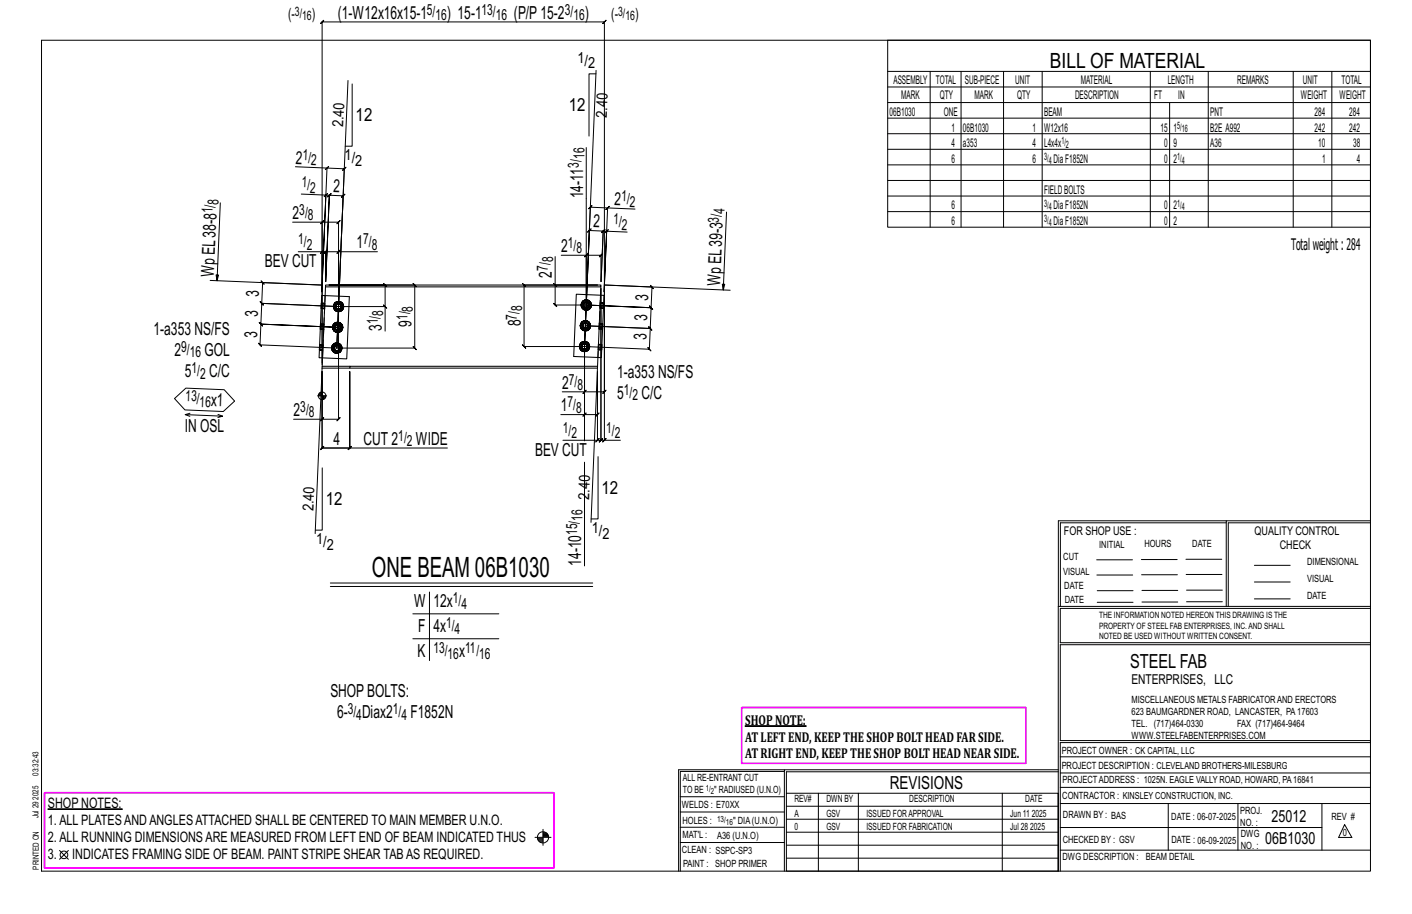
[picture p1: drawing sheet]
<svg xmlns="http://www.w3.org/2000/svg" width="432mm" height="279mm" viewBox="0 0 432 279" stroke-linecap="round" stroke-linejoin="round" font-family="sans-serif">
<path d="M227.8 221.9h18.7v.1h-18.7zM14.7 247.3h22.7v.1h-22.7z" fill="#000" stroke="#000" stroke-width=".31"/>
<g fill="none" stroke="#000" stroke-width=".31">
<path d="M12.7 12.3h406.4v254h-406.4zM271.5 12.3h147.6v57.2h-147.6zM106.4 24.6l-3.4 81.8M107.7 25.7v19h-2.1M182.2 22.6h-2.1v19M182.3 21.5l-3.6 84.4v28.9M271.5 21.8h147.6M271.5 26.6h147.6M271.5 31.4h147.6M271.5 36.1h147.6M284.5 21.8v47.7M293.9 21.8v47.7"/>
<path d="M306.9 21.8v47.7M318.7 21.8v47.7M351.8 21.8v47.7M357.7 31.4v38.1M369.5 21.8v47.7M395.5 21.8v47.7M407.3 21.8v47.7M90.3 51l9.7 .4-1.6 37.9 1.3-29.7-7.6-.3M99.5 51.9l1-1zM99.7 59.6l1 .1-.5 .5 1-1-.5 .5-1.1 26.4 1.1-26.4-.5 .5 1-1-.5 .5 4.2 .2-.5 .4 1.1-.9-.6 .5-1.9 46.5h23.8l.5 .5-1-1 .5 .5v-19.3l.5 .5-1-1 .5 .5h-26.2h17.2l-.5-.5 1 1-.5-.5v6.6M100 51.4l5.3 .2-.5 .5 1-1-.5 .5-2.3 54.8M179.3 45.1v48.1"/>
<path d="M271.5 40.9h147.6M271.5 45.6h147.6M271.5 50.4h147.6M271.5 55.2h147.6M271.5 59.9h147.6M67.4 62l-1 23.8-.3-1.8 .7 .1-.4 1.7M89.5 67.9h9v43M91.2 77h7.3v34.5M98.5 77l-.5 .5 1-1zM98.5 77h1.1l-.5 .5 1-1-.5 .5v9.1v-9.1l-.5 .5 1-1-.5 .5h3.9M98.5 67.9l-.5 .5 1-1zM98.5 67.9h5l-.5 .5 1-1-.5 .5v25.8"/>
<path d="M99.1 60.1l1.1-.9zM103.5 77l.5-.5-1 1zM115.4 77h-11.9v16.7M169.8 78.4v8.7h12.9h-22.4l-.5-.5 1 1-.5-.5v18.8l-.5-.5 1 1-.5-.5h18.4M171.6 78h7.7v15.2M178.8 78.5l1-1zM179.3 78h4.5l-.5 .5 1-1-.5 .5v8.1M185 71.2l1-1zM185.3 64l1-.9zM185.5 70.7l-1-.1 .5-.4-1.1 .9 .6-.5-.7 15.5M185.8 63.6l-5.3-.3 .5-.4-1 .9 .5-.5-1.8 42.6 1.5-35.4-.5 .4 1-.9-.5 .5 4.3 .1-.6 .5 1.1-.9-.5 .4-.7 15.5M194.2 63.9l-8.4-.3-1.1 25.6 .8-18.5 6.3 .2"/>
<path d="M222.2 64.8l-1 23.8-.3-1.7h.7l-.4 1.7M271.5 64.7h147.6M64.3 85.7l34.2 1.4M98.5 87.1l-18.2-.7-.5-.5 1 1-.5-.5-.3 6.3-.4-.5 .9 1.1-.5-.6 23.5 1M98.5 87.1v-80.4l-.5 .5 1-1-.5 .5h86.3l-.5 .5 1-1-.5 .5v80.4M101.7 100h.5M101.9 99.4l.4 .2-.1 .4M102 93.6l.5 .1M102.1 93.1l.5 .2-.1 .4M102.3 99.6l.3-.3-.4-.4a1.56 1.56 0 0 0-.1 2.2l.4-.3-.2-.4M102.4 94.8l.5 .3M102.5 93.7l.1 .4-.5 .1"/>
<path d="M102.6 93.3l.2-.3-.3-.4a1.56 1.56 0 0 0-.1 2.2l.4-.4-.2-.3M102.7 98.6l-.5 .3M102.8 94.4l.3 .2-.2 .5 .6 .1M103 92.3l-.5 .3M103.1 94.6l.4 .1v.5h.6M103.3 99l.4 .1 .2-.4 .5 .3-.4 .4M103.3 98.5l-.6 .1 .2 .5-.3 .2M103.5 93.7v34.5l.5-.5-1 1 .5-.5h-5M103.5 93.7l-23.5-1-.4-.5 .9 1.1-.5-.6-.2 6.4-.5-.5 1 1-.5-.5 23.5 1-23.5-1-.5-.5 1 1-.5-.5-.3 6.3-.5-.5 1 1-.5-.5 23.5 1M103.5 93.7h14.3v7.5M103.6 92.7l.4 .1 .2-.5 .5 .4-.4 .3M103.6 92.2l-.6 .1 .2 .5-.4 .2"/>
<path d="M103.7 99.1l.6 1h.5l-.1 .6M103.9 98.7l-.6-.2v.5l-.4 .1M104 92.8l.6 1h.4l-.1 .6M104.2 92.3l-.6-.1v.5l-.4 .1M104.2 94.5l.4 .3-.5 .4-.2-.5h-.4M104.4 99l.3 .5-.5 .2M104.5 94.1l.4 .3-.3 .4M104.6 93.8l-.7 .9M104.7 92.7l.3 .5-.5 .2M104.7 99.5l.1 .6M105 93.2v.6M117.3 93.2l1 1z"/>
<path d="M169.3 86.6l1 1zM169.8 87.1v6.1l-.5-.5 1 1-.5-.5h9.5M177.5 99.5h.5M177.6 98.9l.5 .3-.1 .3M177.8 93.2h.5M177.9 92.6l.5 .2-.1 .4M178 99.5l.1 .4-.5 .2M178.1 99.2l.2-.4-.3-.3a1.56 1.56 0 0 0-.1 2.1l.4-.3-.2-.4M178.2 94.3l.4 .3M178.3 93.2v.4l-.5 .2M178.4 92.8l.2-.3-.4-.4a1.56 1.56 0 0 0 0 2.2l.3-.4-.2-.3M178.5 98.1l-.5 .4"/>
<path d="M178.5 93.9l.3 .3-.2 .4 .6 .2M178.7 91.8l-.5 .3M178.8 94.2l.4 .1v.5l.6-.1M179.1 98.6l.3 .1 .3-.5 .4 .3-.3 .4M179.1 98.1h-.6l.2 .5-.4 .2M179.3 92.2l.4 .1 .2-.4 .5 .3-.4 .3M179.3 91.7l-.6 .1 .2 .5-.3 .2M179.4 98.7l.6 .9 .5 .1-.1 .5M179.7 98.2l-.6-.1v.5h-.4M179.7 92.3l.6 1h.5l-.1 .6M179.9 91.9l-.6-.2v.5l-.4 .1M180 94l.3 .4-.5 .3-.2-.5-.4 .1"/>
<path d="M180 99.6l-.6 .9M180.1 98.5l.4 .6-.5 .1M180.2 93.7l.5 .2-.4 .5M180.3 93.3l-.7 .9M180.4 92.2l.3 .5-.5 .2M180.5 99.1v.6M180.7 92.7l.1 .6M184.8 87.1l14.6 .6-.5-.5 1 1.1-.5-.6-.3 6.4-.5-.6 1 1.1-.5-.5-19.8-.9 19.8 .9-.5-.6 1 1.1-.5-.5-.3 6.3-.4-.5 .9 1-.5-.5-19.8-.8 19.8 .8-.4-.5 .9 1-.5-.5-.2 6.4-.5-.6 1 1.1-.5-.5-19.9-.9M184.8 87.1l38.5 1.6M184.8 87.1v47.5h4.9M184.8 87.1v32.7l.5-.5-1 1 .5-.5h-6.1M98.1 119.9v1.1"/>
<path d="M98.3 119.9v1.1M98.5 113.6v23.4l-.5 .5 1-1-.5 .5h8.5l-.5 .5 1-1-.5 .5v-23.4v23.4h29.8M98.5 113.6v23.4l-.5 .5 1-1-.5 .5h8.5M98.5 112.5l-2.1 50.6M98.5 113.6v14.6h-8.7M98.5 113.6v8.8M101.5 106.3l.5 .1M101.6 105.8l.5 .2-.1 .4M101.9 107.4l.5 .4M102 106.4v.4l-.4 .1M102.1 106l.2-.3-.3-.4a1.56 1.56 0 0 0-.1 2.1l.4-.3-.3-.3M102.1 101.1l.5 .3"/>
<path d="M102.2 100l.1 .4-.5 .2M102.3 107.1l.3 .2-.2 .5 .5 .1M102.5 105l-.5 .3M102.5 100.8l.3 .2-.2 .4 .6 .2M102.6 107.3l.3 .1v.5l.6-.1M102.8 101l.4 .1v.5l.6-.1M103 105.4l.4 .1 .2-.5 .5 .4-.4 .3M103.1 104.9l-.6 .1 .1 .4-.3 .3M103.4 105.5l.6 1h.5l-.1 .5M103.6 105l-.5-.1-.1 .5h-.4M103.7 107.1l.3 .4-.5 .3-.2-.4h-.4M103.9 106.8l.5 .2-.4 .5"/>
<path d="M104 100.8l.3 .4-.5 .3-.2-.5-.4 .1M104 106.5l-.7 .9M104.1 105.4l.3 .5-.4 .2M104.2 100.5l.5 .2-.4 .5M104.3 100.1l-.7 .9M104.4 105.9l.1 .6M177.2 105.9h.5M177.4 105.3l.4 .2-.1 .4M177.6 107l.5 .3M177.7 105.9l.1 .4-.5 .2M177.8 105.5l.3-.3-.4-.4a1.56 1.56 0 0 0-.1 2.2l.4-.4-.2-.3M177.9 100.6l.5 .4"/>
<path d="M178 106.6l.3 .3-.2 .4 .6 .2M178.2 104.5l-.5 .3M178.3 100.3l.3 .2-.2 .5 .5 .1M178.3 106.9l.4 .1v.5l.6-.1M178.6 100.5l.4 .1-.1 .5 .6-.1M178.7 105.9v13.9h-6.8M178.7 105.9v20.8h-7.2M178.8 104.9l.4 .1 .2-.5 .5 .4-.4 .3M178.8 104.4l-.6 .1 .2 .5-.3 .2M179.2 105l.6 1h.5l-.2 .6M179.2 119.3l-1 1zM179.4 104.5l-.6-.1v.5l-.4 .1"/>
<path d="M179.4 106.7l.4 .4-.5 .3-.2-.5-.4 .1M179.7 106.4l.4 .2-.3 .5M179.7 100.3l.4 .4-.6 .3-.1-.5-.4 .1M179.8 106l-.7 .9M179.9 104.9l.3 .5-.5 .2M179.9 100l.5 .2-.3 .5M180.2 105.4l.1 .6M182.7 112.5l-2 47.2M53.4 121.8l3.4-3.2 11.8 .5 3.2 3.5-3.5 3.2-11.7-.5zM56.6 126.7l11.5 .5-1.5 .4M58.1 126.3l-1.5 .4 1.5 .6M66.7 126.7l1.4 .5"/>
<path d="M97.1 121h2.8M97.4 120.5v.5M97.7 120.2v.8M97.9 120v1M98 128.7l1-1zM98.7 121v1.1M98.9 121v1.1M99.1 121v1M99.4 121v.8M99.6 121v.5M106.5 137.5l1-1zM178.7 126.7h4l-.5 .5 1-1-.5 .5v-13.1v21h-10.6"/>
<path d="M179.2 126.2l-1 1zM182.2 135.1l1-1zM182.7 134.6h1.1l-.5 .5 1-1-.5 .5v-46.4v46.4l-.5 .5 1-1-.5 .5h1M182.9 139.6v19h-2.1M184.3 135.1l1-1zM98.5 143v19.1h-2.1M178.7 141.3v31.7M375 159.8h-50.7v25.6M375 159.2h-51.3l-.1 107.1M419.1 159.2h-44.1v26.2M419.1 159.8h-43.5v25.6M101 178.2h80.3"/>
<path d="M101 179.3h80.3M335.4 171.1h10.9M335.4 175.8h11M349 171h11M349.1 175.7h11M362.7 171h10.9M362.7 175.6h11M383.6 172.8h11M383.6 177.9h11M126.3 187.6h26.2M126.3 195.3h26.2M131.3 181v20.9"/>
<path d="M323.7 185.4h95.4M335.5 184.1h11M335.5 180.6h11M349.2 184h11M349.2 180.5h11M362.9 180.4h10.9M362.9 184h10.9M383.6 183.1h11M419.1 186h-94.9v10.5h94.9M419.1 197.1h-94.9v29.3h94.9v.6h-94.9v39.3M239.9 235.8h-31.9v30.5M239.9 235.3h-32.4v31"/>
<path d="M323.6 235.3h-83.7v31M323.6 235.9h-83.1v6.6M324.2 236.3h94.9M324.2 231.4h94.9M18.2 260l2.7 2.7M20.9 260l-2.7 2.7M163.6 256h4.9M164.4 256.3h1.7M164.4 256.5h1.7M164.5 256.8h1.6M164.8 257.1h1.3M165.1 257.4h1"/>
<path d="M166.1 253.5v4.9M166.1 254.5h.9M166.1 255.1h1.4M166.1 255.7h1.6M166.1 254.8h1.2M166.1 255.4h1.6M208 252.9h31.9M208 257.5h31.9M208 243.6h31.9M208 248.2h31.9M240.5 242.5h83.1v23.8h-83.1zM240.5 258.4h83.1"/>
<path d="M240.5 254.4h83.1M240.5 250.4h83.1M240.5 246.5h83.1M250.3 242.5v23.8M262.5 242.5v23.8M306.5 242.5v23.8M324.2 253h80.1M324.2 245.6h94.9M324.2 259.9h94.9M324.2 240.7h94.9M357.3 245.6v14.3M378.6 245.6v14.3"/>
<path d="M404.3 245.6v14.3M411.2 252.1l2.2 3.9h-4zM240.5 262.3h83.1"/>
<circle cx="98.5" cy="121" r="1.16"/>
<circle cx="166.1" cy="256" r="1.71"/>
<circle cx="19.6" cy="261.3" r="1.17"/>
</g>
<path d="M226.8 216.3h86.9v17.1h-86.9zM13.6 242.3h155.8v23.1h-155.8z" fill="none" stroke="#f0f" stroke-width=".5"/>
<path d="M98.4 90.3l1 .1-.8 19h-1zM99.5 87.7l-.1 2.7 7.4 .3-.8 19-7.4-.3-.1 2.6M99.6 87.1h84.2l-.1 .6h-84.2zM183.6 90.2l1.1 .1-.8 19h-1.1zM183.7 87.7l-.1 2.5-7.4-.3-.8 19.1 7.4 .3-.1 2.7M107 112h75.7v.5h-75.7zM107 112h-8.5v.5h8.5" fill="none" stroke="#000" stroke-width=".32"/>
<g fill="none" stroke="#000" stroke-width=".31" stroke-dasharray="2 1.4">
<path d="M98 99.8v-.3l1.1 .1-.1 .3M98 99.5v-.3l1.1 .1v.3M98 99.2v-.2l1.1 .1v.2M98 99l1.1 .1M98.2 94.3l1.1 .1zM98.2 94.3v-.2M98.2 93.8v.3h1.1v.2M98.2 93.5v-.3h1.1v.3M98.2 93.2l.1-.3h1v.3M98.3 92.9v-.2h1v.2M98.3 92.7h1M99.3 93.9v-.4h-1.1v.3l1.1 .1v.2"/>
<path d="M99.4 90.4l-.8 19M101.7 100l.1 .6zM101.7 100l.9-1.3-.9 1.3 .8 1.3-.8-1.3h.5M101.8 99.4l-.1 .6zM101.9 99.4l.4 .2-.1 .4M101.9 93.6l.1 .7zM102 93.6l.1 .6zM102 93.6l.8-1.2-.8 1.2 .7 1.4-.7-1.4 .5 .1M102 94.3l.4 .5zM102.1 93.1l-.2 .5zM102.1 94.2l.5-.1-.1-.4M102.1 93.1l.5 .2-.1 .4"/>
<path d="M102.2 98.9l-.4 .5zM102.2 98.9l.5-.3zM102.2 98.9l.5-.3M102.3 99.6l.6-.5M102.4 94.8l.5 .4zM102.4 94.8l.5 .3zM102.4 94.8l.5 .3M102.5 92.5l-.4 .6zM102.5 92.5l.5-.3zM102.5 92.6l.5-.3zM102.5 92.6l.5-.3M102.6 98.7l1.5 .1z"/>
<path d="M102.6 99.3l-.4-.4-.5 1.1 .2-.6-.1 1.2 .3 .5-.3-.5 .3 .5 .4-.3M102.6 94.1l.5 .5M102.6 99.6l-.1 .4zM102.6 99.6l.3-.3zM102.6 93.3l.6-.5M102.7 98.6l.6-.1zM102.7 95l1.5 .1zM102.7 93.7l.1 .4zM102.8 94.1l.3 .3zM102.8 92.4h1.5zM102.8 93l-.3-.4-.5 1 .1-.5v1.1l.3 .6-.3-.6 .3 .6 .4-.4M102.8 93.3l-.1 .4z"/>
<path d="M102.8 93.3l.4-.3zM102.9 95.2l.6 .1zM102.9 99.3h.4zM103 92.2l.6-.1zM103.1 94.6l.4 .1v.5l-.6-.1 .6 .1-.6-.1zM103.1 94.4l.4 .1zM103.2 93l.4-.1zM103.3 99.3l.4 .1zM103.3 98.5l-.6 .1 .6-.1-.6 .1 .2 .5 .4-.1M103.3 98.5l.6 .2-.6-.2 .6 .2-.2 .4-.4-.1zM103.3 98.5l.6 .1zM103.5 95.3l.6-.1z"/>
<path d="M103.5 95.2h.6zM103.5 95.2h.6M103.5 94.7h.4l.2 .5M103.5 94.5l.4-.1zM103.6 92.9l.4 .1zM103.6 92.2l-.6 .1 .6-.1-.6 .1 .2 .5 .4-.1M103.6 92.2l.6 .1-.6-.1 .6 .1-.2 .5-.4-.1zM103.6 92.1l.6 .2zM103.7 99.4l.3 .3zM103.7 99.1l.3 .3M103.9 94.7l.3-.2M103.9 94.4l.3-.3z"/>
<path d="M103.9 98.7l.5 .3zM103.9 98.7l.5 .3M103.9 98.6l.5 .4zM104 93l.2 .4zM104 92.8l.3 .2M104 99.7l.1 .4zM104.1 95.2l.5-.4zM104.1 95.2l.5-.4M104.1 98.8l.7 1.3zM104.1 95.2l.5-.3zM104.2 92.3l.5 .4zM104.2 92.3l.5 .4"/>
<path d="M104.2 92.3l.5 .3zM104.2 99.7l.5-.2-.3-.5M104.2 93.4l.1 .3zM104.3 93.7l-.1 .4zM104.3 92.4l.7 1.4zM104.4 99l-.4 .4 .3 .7h.5l-.1 .6M104.4 99l.3 .5zM104.5 94.1l.4 .3-.3 .4M104.5 93.4l.5-.2-.3-.5M104.6 94.8l-.4-.3 .4-.7M104.7 92.7l-.4 .3 .3 .8h.4l-.1 .6M104.7 99.5l.1 .6z"/>
<path d="M104.7 99.5l.1 .6M104.7 92.6l.3 .6zM105 94.4l-.4 .5zM105 93.2v.6zM105 93.2v.6M105 93.2l.1 .6zM105 93.8l-.8 1.3zM105.1 93.8l-.1 .6zM177.4 99.5l.1 .6zM177.5 99.5l.1 .6zM177.5 99.5l.8-1.3-.8 1.3 .7 1.4-.7-1.4h.5M177.6 98.9l-.2 .6z"/>
<path d="M177.6 98.9l.5 .3-.1 .3M177.7 93.2l.1 .6zM177.8 93.2v.6zM177.8 93.2l.8-1.3-.8 1.3 .7 1.3-.7-1.3h.5M177.8 93.8l.3 .5zM177.8 92.6l-.1 .6zM177.8 93.8l.5-.2v-.4M177.9 92.6l.5 .2-.1 .4M177.9 98.4l-.3 .5zM177.9 98.4l.6-.3zM178 98.5l.5-.4zM178 98.5l.5-.4"/>
<path d="M178.1 99.9l.5 .6M178.1 99.2l.6-.6M178.1 94.3l.5 .4zM178.2 94.3l.4 .3zM178.2 94.3l.4 .3M178.2 92.1l-.4 .5zM178.2 92.1l.5-.3zM178.2 99.6l.1 .3zM178.2 92.1l.5-.3M178.3 99.9l.3 .4zM178.3 98.2l1.5 .1zM178.3 98.8l-.3-.3-.5 1 .1-.6v1.2l.3 .5-.3-.5 .3 .5 .4-.3"/>
<path d="M178.3 93.6l.5 .6M178.3 99.2l-.1 .4zM178.3 99.2l.3-.3zM178.4 92.8l.5-.5M178.5 98.1l.6-.1zM178.5 94.5l1.5 .1zM178.5 93.2l.1 .4zM178.6 93.6l.2 .3zM178.6 91.9l1.5 .1zM178.6 92.5l-.4-.4-.4 1.1 .1-.6-.1 1.2 .4 .5-.4-.5 .4 .5 .3-.4M178.6 92.8l-.1 .4zM178.6 92.8l.3-.3z"/>
<path d="M178.6 94.7l.6 .1zM178.6 98.9l.4-.1zM178.7 91.8l.6-.1zM178.8 94.2l.4 .1v.5l-.6-.2 .6 .2-.6-.2zM178.8 93.9l.4 .1zM178.9 92.5l.4-.1zM179 98.8l.4 .1zM179.1 98.1h-.6h.6h-.6l.2 .5h.4M179.1 98.1l.6 .1-.6-.1 .6 .1-.3 .5-.3-.1zM179.1 98l.6 .1zM179.2 94.8l.6-.1zM179.2 94.8l.6-.1"/>
<path d="M179.2 94.3l.4-.1 .2 .5M179.2 94h.4zM179.3 92.4l.4 .2zM179.3 91.7l-.6 .1 .6-.1-.6 .1 .2 .5 .4-.1M179.3 91.7l.6 .2-.6-.2 .6 .2-.2 .4-.4-.1zM179.3 91.7l.6 .1zM179.4 98.9l.3 .3zM179.4 98.7l.4 .2M179.6 94.2l.4-.2M179.6 94l.4-.3zM179.7 98.2l.4 .3zM179.7 98.2l.4 .3"/>
<path d="M179.7 98.1l.5 .4zM179.7 92.6l.3 .3zM179.7 92.3l.3 .2M179.7 99.2l.1 .4zM179.8 99.6l-.1 .4zM179.8 94.7l.5-.3zM179.8 94.7l.5-.3M179.8 98.3l.7 1.4zM179.8 94.7l.6-.3zM179.9 91.9l.5 .3zM179.9 91.9l.5 .3M179.9 91.8l.6 .4z"/>
<path d="M180 99.2l.5-.1-.4-.6M180 92.9l.1 .4zM180.1 93.3l-.1 .4zM180.1 92l.7 1.3zM180.1 98.5l-.3 .4 .2 .7 .5 .1-.1 .5M180.2 98.5l.3 .5zM180.2 93.7l.5 .2-.4 .5M180.2 92.9l.5-.2-.3-.5M180.3 94.4l-.3-.4 .3-.7M180.4 92.2l-.4 .3 .3 .8h.5l-.1 .6M180.5 99.1v.6zM180.5 99.1v.6"/>
<path d="M180.5 92.2l.3 .5zM180.5 99l.1 .7zM180.5 99.7l-.8 1.2zM180.6 99.7l-.1 .5zM180.7 93.9l-.3 .5zM180.7 92.7l.1 .6zM180.7 92.7l.1 .6M180.8 92.7l.1 .6zM180.8 93.3l-.8 1.3zM180.9 93.3l-.2 .6zM183.2 99.4v.4h1.1v-.3l-1.1-.1 .1-.2M183.3 98.9l1 .1z"/>
<path d="M183.5 93.1v.3l1.1 .1v-.4h-1.1v-.3M183.5 92.6l1.1 .1zM184.3 99.8v.3h-1.1v-.3M184.3 99.5v-.3h-1v-.2M184.3 99v.2M184.5 94.3l-1-.1M184.6 94.1l-.1 .2-1-.1v-.2M184.6 93.8v.3l-1.1-.1v-.3M184.6 93.5v.3l-1.1-.1v-.3M184.6 93.1v-.2l-1.1-.1v-.2M184.6 92.7v.2M97.7 107l1 .1z"/>
<path d="M97.7 107v-.2M97.7 106.5v.3h1.1l-.1 .2M97.7 106.2v-.3h1.1v.3M97.7 105.9v-.3h1.1v.3M97.7 105.6v-.2h1.1v.2M97.7 105.4h1.1M97.9 100.6l1.1 .1zM97.9 100.6v-.2M98 100.2l-.1 .2 1.1 .1v.2M98.8 106.6v-.4h-1.1v.3l1.1 .1v.2M99 100.2v-.3l-1-.1v.4h1v.3M101.4 106.3l.1 .7z"/>
<path d="M101.5 106.3l.1 .6zM101.5 106.3l.8-1.3-.8 1.3 .7 1.4-.7-1.4 .5 .1M101.5 107l.3 .5zM101.6 105.7l-.2 .6zM101.6 106.9l.4-.1v-.4M101.6 105.8l.5 .2-.1 .4M101.8 100.6l.3 .5zM101.8 107.5l.5 .3zM101.8 100.6l.5-.2-.1-.4M101.9 107.4l.5 .4zM101.9 107.4l.5 .4M101.9 105.2l-.3 .5z"/>
<path d="M101.9 105.2l.6-.3zM102 105.3l.5-.3zM102 105.3l.5-.3M102 106.8l.6 .5M102.1 106l.5-.6M102.1 101.1l.5 .4zM102.1 101.1l.5 .3zM102.1 101.1l.5 .3M102.2 107.7l1.5 .1zM102.2 106.4l.1 .4zM102.3 106.8l.3 .3zM102.3 105l1.5 .1z"/>
<path d="M102.3 105.7l-.3-.4-.5 1 .1-.5v1.1l.3 .5-.3-.5 .3 .5 .4-.3M102.3 100.4l.5 .6M102.3 106l-.1 .4zM102.3 106l.3-.3zM102.3 107.8l.6 .2zM102.5 104.9l.6-.1zM102.5 101.3l1.5 .1zM102.5 100l.1 .4zM102.6 100.4l.2 .3zM102.6 107.3l.3 .1v.5l-.5-.1 .5 .1-.5-.1zM102.6 107.1l.4 .1zM102.6 101.5l.6 .1z"/>
<path d="M102.6 105.7l.4-.1zM102.8 101l.4 .1v.5l-.6-.2 .6 .2-.6-.2zM102.8 100.7l.4 .2zM102.9 108l.6-.1zM102.9 107.9l.6-.1zM102.9 107.9l.6-.1M102.9 107.4h.4l.2 .4M103 107.2l.4-.1zM103 105.6l.4 .1zM103.1 104.9l-.6 .1 .6-.1-.6 .1 .1 .4h.4M103.1 104.9l.5 .1-.5-.1 .5 .1-.2 .5-.4-.1zM103.1 104.8l.6 .2z"/>
<path d="M103.2 101.6l.6-.1zM103.2 101.6l.6-.1M103.2 101.1l.4-.1 .2 .5M103.2 100.9l.4-.1zM103.3 107.4l.4-.3M103.4 107.1l.3-.3zM103.4 105.7l.3 .3zM103.4 105.5l.3 .2M103.5 107.8l.5-.3zM103.5 107.8l.5-.3M103.5 107.9l.6-.3zM103.6 101l.4-.2"/>
<path d="M103.6 100.8l.3-.3zM103.6 105l.5 .4zM103.6 105l.5 .4M103.7 105l.5 .3zM103.7 106l.1 .4zM103.8 106.4l-.1 .4zM103.8 101.5l.5-.3zM103.8 101.5l.5-.3M103.8 105.1l.7 1.4zM103.9 106.8l.5 .2-.4 .5M104 106.1l.4-.2-.3-.5M104 107.5l-.3-.4 .3-.6"/>
<path d="M104.1 100.1l-.2 .4zM104.1 105.4l-.4 .3 .3 .8h.5l-.1 .5M104.2 105.3l.3 .6zM104.2 100.5l.5 .2-.4 .5M104.3 101.2l-.3-.4 .3-.7M104.4 107.1l-.3 .5zM104.4 105.9l.1 .6zM104.4 105.9l.1 .6M104.5 105.9l.1 .6zM104.5 106.5l-.8 1.3zM104.6 106.5l-.2 .6zM104.7 100.7l-.4 .5z"/>
<path d="M104.8 100.1l-.8 1.3zM104.8 100.1l-.1 .6zM177.2 105.9l.1 .6zM177.2 105.9l.8-1.3-.8 1.3 .7 1.3-.7-1.3h.5M177.3 106.5l.3 .5zM177.3 105.3l-.1 .6zM177.3 106.5l.5-.2-.1-.4M177.4 105.3l.4 .2-.1 .4M177.5 100.1l.3 .6zM177.6 107l.5 .4zM177.6 100.1l.5-.2-.1-.4M177.6 107l.5 .3z"/>
<path d="M177.6 107l.5 .3M177.7 104.8l-.4 .5zM177.7 104.8l.5-.4zM177.7 104.8l.5-.3zM177.7 104.8l.5-.3M177.8 106.3l.5 .6M177.8 105.5l.6-.5M177.8 100.7l.6 .3zM177.9 100.6l.5 .4zM177.9 100.6l.5 .4M177.9 107.2l1.6 .1zM178 105.9v.4z"/>
<path d="M178 106.3l.3 .3zM178 104.6h1.6zM178.1 105.2l-.4-.4-.5 1.1 .2-.6-.1 1.2 .3 .5-.3-.5 .3 .5 .4-.4M178.1 105.5l-.1 .4zM178.1 105.5l.3-.3zM178.1 107.4l.6 .1zM178.2 104.4l.6-.1zM178.2 100.9h1.5zM178.3 106.9l.4 .1v.5l-.6-.2 .6 .2-.6-.2zM178.3 106.6l.4 .1zM178.4 101l.5 .2zM178.4 105.2l.4-.1z"/>
<path d="M178.6 100.5l.4 .1-.1 .5-.5-.1 .5 .1-.5-.1zM178.6 100.3l.4 .1zM178.7 107.5l.6-.1zM178.7 107.5l.6-.1M178.7 107l.4-.1 .2 .5M178.7 106.7l.4-.1zM178.8 105.1l.4 .2zM178.8 104.4l-.6 .1 .6-.1-.6 .1 .2 .5 .4-.1M178.8 104.4l.6 .1-.6-.1 .6 .1-.2 .5-.4-.1zM178.8 104.3l.6 .2zM178.9 101.2l.7-.1zM178.9 101.1l.6-.1z"/>
<path d="M178.9 101.1l.6-.1M179 100.6l.4-.1 .1 .5M179 100.4l.4-.1zM179.1 106.9l.3-.2M179.1 106.6l.3-.2zM179.2 105.3l.3 .3zM179.2 105l.3 .2M179.3 107.4l.5-.3zM179.3 107.4l.5-.3M179.4 100.5l.3-.2M179.4 100.3l.3-.3zM179.4 104.5l.5 .4z"/>
<path d="M179.4 104.5l.5 .4M179.5 105.6v.4zM179.5 106l-.1 .4zM179.5 101l.6-.3zM179.5 101l.6-.3M179.6 104.6l.7 1.4zM179.6 101.1l.5-.3zM179.7 106.4l.4 .2-.3 .5M179.7 105.6l.5-.2-.3-.5M179.8 107.1l-.4-.4 .4-.7M179.9 104.9l-.4 .3 .3 .8h.5l-.2 .6M179.9 104.9l.3 .5z"/>
<path d="M179.9 100l.5 .2-.3 .5M180.1 100.7l-.4-.4 .3-.7M180.2 106.6l-.4 .5zM180.2 105.4l.1 .6zM180.2 105.4l.1 .6M180.3 106l-.8 1.3zM180.3 106l-.1 .6zM180.5 100.2l-.4 .6zM182.8 109.3l.2-4.1M183 105.8v.3l1 .1 .1-.4h-1.1v-.3M183 105.2l1.1 .2zM183.2 100.6l.4-10.4"/>
<path d="M184 106.9h-1.1M184 106.8v.1h-1.1v-.2M184 106.5v.3l-1.1-.1 .1-.3M184 106.2v.3l-1-.1v-.3M184.1 105.8v-.3h-1.1v-.2M184.1 105.4v.1M184.3 100.6h-1.1M184.3 100.4v.2h-1.1v-.2M184.3 100.1v.3h-1.1v-.3"/>
</g>
<text font-size="8.6" x="113.7" y="176.3">ONE BEAM 06B1030</text>
<text font-size="6.4" x="321.1" y="20.7">BILL OF MATERIAL</text>
<text font-size="5.9" x="345.6" y="204.1">STEEL FAB</text>
<g font-size="5.5">
<text x="103.3" y="5.7">(1-W12x16x15-1</text>
<text x="136.6" y="5.7">) 15-1</text>
<text x="157.2" y="5.7">(P/P15-2</text>
<text x="178.8" y="5.7">)</text>
<text x="173.9" y="33.9">12</text>
<text x="108.8" y="37">12</text>
<text x="90.4" y="50" transform="rotate(2 90.4 50)">2</text>
<text x="101.8" y="58.7" transform="rotate(2 101.8 58.7)">2</text>
<text x="178.3" y="60.6" transform="rotate(-90 178.3 60.6)">14-11</text>
<text x="187.8" y="62.7" transform="rotate(2 187.8 62.7)">2</text>
<text x="89.5" y="66.9">2</text>
<text x="181.4" y="69.5" transform="rotate(2 181.4 69.5)">2</text>
<text x="109" y="76">1</text>
<text x="171.6" y="77">2</text>
<text x="81" y="81.6">BEV CUT</text>
<text x="65.4" y="84.7" transform="rotate(-88 65.4 84.7)">WpEL38-8</text>
<text x="168.8" y="84.8" transform="rotate(-90 168.8 84.8)">2</text>
<text x="220.2" y="87.5" transform="rotate(-88 220.2 87.5)">WpEL39-3</text>
<text x="79.1" y="90.9" transform="rotate(-88 79.1 90.9)">3</text>
<text x="198.2" y="91.9" transform="rotate(-88 198.2 91.9)">3</text>
<text x="78.9" y="96.9" transform="rotate(-88 78.9 96.9)">3</text>
<text x="116.8" y="101.2" transform="rotate(-90 116.8 101.2)">3</text>
<text x="125.8" y="99.9" transform="rotate(-90 125.8 99.9)">9</text>
<text x="159.3" y="99.7" transform="rotate(-90 159.3 99.7)">8</text>
<text x="198" y="98" transform="rotate(-88 198 98)">3</text>
<text x="47" y="102.3">1-a353 NS/FS</text>
<text x="78.6" y="103.2" transform="rotate(-88 78.6 103.2)">3</text>
<text x="197.7" y="104" transform="rotate(-88 197.7 104)">3</text>
<text x="53.4" y="108.8">2</text>
<text x="62.5" y="108.8">GOL</text>
<text x="56.5" y="115.3">5</text>
<text x="64" y="115.3">C/C</text>
<text x="171.9" y="118.8">2</text>
<text x="188.7" y="115.5">1-a353 NS/FS</text>
<text x="64.5" y="124.1" transform="rotate(2 64.5 124.1)">x1</text>
<text x="171.5" y="125.7">1</text>
<text x="188.7" y="122">5</text>
<text x="196.2" y="122">C/C</text>
<text x="89.8" y="127.2">2</text>
<text x="56.5" y="132.2">IN OSL</text>
<text x="102" y="136">4</text>
<text x="111.2" y="136">CUT 2</text>
<text x="127.2" y="136">WIDE</text>
<text x="163.6" y="139.3">BEV CUT</text>
<text x="99.6" y="154.3">12</text>
<text x="184" y="150.9">12</text>
<text x="177.8" y="173" transform="rotate(-90 177.8 173)">14-10</text>
<text x="126.7" y="185.7">W</text>
<text x="132.5" y="185.7">12x</text>
<text x="127.9" y="193.3">F</text>
<text x="132.5" y="193.3">4x</text>
<text x="127.7" y="200.9">K</text>
<text x="140.4" y="200.9">x</text>
<text x="101" y="213.1">SHOPBOLTS:</text>
<text x="103.1" y="219.6">6-</text>
<text x="110.7" y="219.6">Diax2</text>
<text x="125.5" y="219.6">F1852N</text>
<text x="272.2" y="241.1">REVISIONS</text>
</g>
<g font-size="5.1">
<text x="388.9" y="251.3">25012</text>
<text x="386.9" y="258.1">06B1030</text>
</g>
<text font-size="4.9" x="394.8" y="76.4">Totalweight : 284</text>
<g font-size="4.7">
<text x="88.1" y="5.9">(-</text>
<text x="95.3" y="5.9">)</text>
<text x="130.5" y="4.5">5/</text>
<text x="147.3" y="4.5">13/</text>
<text x="172.7" y="4.5">3/</text>
<text x="186.9" y="5.9">(-</text>
<text x="194.2" y="5.9">)</text>
<text x="133.1" y="6.1">16</text>
<text x="151.6" y="6.1">16</text>
<text x="175.4" y="6.1">16</text>
<text x="176.6" y="19.3">1/</text>
<text x="179.8" y="20.9">2</text>
<text x="105" y="39" transform="rotate(-88 105 39)">2.40</text>
<text x="185.5" y="36.1" transform="rotate(-88 185.5 36.1)">2.40</text>
<text x="92.5" y="48.8" transform="rotate(2 92.5 48.8)">1/</text>
<text x="95" y="50.6" transform="rotate(2 95 50.6)">2</text>
<text x="105.4" y="49">1/</text>
<text x="108.6" y="50.7">2</text>
<text x="177" y="51.2" transform="rotate(-90 177 51.2)">3/</text>
<text x="178.7" y="48.6" transform="rotate(-90 178.7 48.6)">16</text>
<text x="92.2" y="57.1" transform="rotate(2 92.2 57.1)">1/</text>
<text x="94.8" y="58.9" transform="rotate(2 94.8 58.9)">2</text>
<text x="65" y="65.2" transform="rotate(-88 65 65.2)">1/</text>
<text x="66.8" y="62.7" transform="rotate(-88 66.8 62.7)">8</text>
<text x="91.5" y="65.7">3/</text>
<text x="189.9" y="61.5" transform="rotate(2 189.9 61.5)">1/</text>
<text x="192.5" y="63.3" transform="rotate(2 192.5 63.3)">2</text>
<text x="221.6" y="65.5" transform="rotate(-88 221.6 65.5)">4</text>
<text x="94.1" y="67.3">8</text>
<text x="187.5" y="68.5" transform="rotate(2 187.5 68.5)">1/</text>
<text x="190.1" y="70.3" transform="rotate(2 190.1 70.3)">2</text>
<text x="219.8" y="68" transform="rotate(-88 219.8 68)">3/</text>
<text x="91.2" y="74.7">1/</text>
<text x="93.8" y="76.4">2</text>
<text x="111.1" y="74.7">7/</text>
<text x="113.7" y="76.4">8</text>
<text x="173.7" y="75.8">1/</text>
<text x="176.3" y="77.5">8</text>
<text x="167.5" y="82.8" transform="rotate(-90 167.5 82.8)">7/</text>
<text x="169.2" y="80.2" transform="rotate(-90 169.2 80.2)">8</text>
<text x="126.3" y="95.3" transform="rotate(-90 126.3 95.3)">8</text>
<text x="159.7" y="95.1" transform="rotate(-90 159.7 95.1)">8</text>
<text x="115.5" y="99.2" transform="rotate(-90 115.5 99.2)">1/</text>
<text x="117.2" y="96.6" transform="rotate(-90 117.2 96.6)">8</text>
<text x="124.6" y="97.9" transform="rotate(-90 124.6 97.9)">1/</text>
<text x="158" y="97.7" transform="rotate(-90 158 97.7)">7/</text>
<text x="55.4" y="107.6">9/</text>
<text x="58" y="109.2">16</text>
<text x="58.6" y="114.1">1/</text>
<text x="61.2" y="115.8">2</text>
<text x="174" y="117.5">7/</text>
<text x="176.6" y="119.2">8</text>
<text x="56.7" y="122.5" transform="rotate(2 56.7 122.5)">13/</text>
<text x="61" y="124.3" transform="rotate(2 61 124.3)">16</text>
<text x="91.8" y="125.9">3/</text>
<text x="173.6" y="124.5">7/</text>
<text x="190.8" y="120.8">1/</text>
<text x="193.4" y="122.4">2</text>
<text x="94.4" y="127.6">8</text>
<text x="176.2" y="126.2">8</text>
<text x="121.8" y="134.7">1/</text>
<text x="124.4" y="136.4">2</text>
<text x="172.1" y="132.4">1/</text>
<text x="174.8" y="134">2</text>
<text x="185.4" y="132.4">1/</text>
<text x="188" y="134">2</text>
<text x="180.2" y="152.9" transform="rotate(-88 180.2 152.9)">2.40</text>
<text x="95.8" y="156.3" transform="rotate(-88 95.8 156.3)">2.40</text>
<text x="178.2" y="159.2" transform="rotate(-90 178.2 159.2)">16</text>
<text x="96.6" y="166.4">1/</text>
<text x="176.5" y="163.6" transform="rotate(-90 176.5 163.6)">15/</text>
<text x="181" y="163">1/</text>
<text x="184.3" y="164.6">2</text>
<text x="99.9" y="168.1">2</text>
<text x="138.5" y="184.5">1/</text>
<text x="141.1" y="186.1">4</text>
<text x="136.4" y="192.1">1/</text>
<text x="139" y="193.7">4</text>
<text x="132.5" y="199.7">13/</text>
<text x="136.9" y="201.4">16</text>
<text x="142.2" y="199.7">11/</text>
<text x="146.6" y="201.4">16</text>
<text x="106.3" y="218.3">3/</text>
<text x="109" y="220">4</text>
<text x="120.1" y="218.3">1/</text>
<text x="122.7" y="220">4</text>
</g>
<g font-size="4.4">
<text x="227.8" y="221.8">SHOPNOTE:</text>
<text x="227.8" y="226.7">ATLEFTEND, KEEPTHESHOPBOLTHEADFARSIDE.</text>
<text x="227.8" y="231.7">ATRIGHTEND, KEEPTHESHOPBOLTHEADNEARSIDE.</text>
<text x="14.7" y="247">SHOP NOTES:</text>
<text x="14.7" y="257.5">2.ALL RUNNING DIMENSIONSARE MEASURED FROM LEFT END OF BEAM INDICATED THUS</text>
<text x="14.7" y="252.3">1.ALL PLATESANDANGLESATTACHED SHALL BE CENTERED TO MAIN MEMBER U.N.O.</text>
<text x="14.7" y="262.7">3.</text>
<text x="22.1" y="262.7">INDICATES FRAMING SIDE OF BEAM. PAINT STRIPE SHEAR TABAS REQUIRED.</text>
</g>
<text font-size="4.2" x="346" y="209.1">ENTERPRISES, LLC</text>
<g font-size="4">
<text x="90.2" y="4.8">3/</text>
<text x="189" y="4.8">3/</text>
<text x="92.4" y="6.2">16</text>
<text x="191.3" y="6.2">16</text>
</g>
<g font-size="3.7">
<text x="273.2" y="25.6">ASSEMBLY</text>
<text x="286.2" y="25.6">TOTAL</text>
<text x="295.1" y="25.6">SUB-PIECE</text>
<text x="310.4" y="25.6">UNIT</text>
<text x="330.5" y="25.6">MATERIAL</text>
<text x="357.1" y="25.6">LENGTH</text>
<text x="378.3" y="25.6">REMARKS</text>
<text x="398.4" y="25.6">UNIT</text>
<text x="410.2" y="25.6">TOTAL</text>
<text x="272.1" y="35.5">06B1030</text>
<text x="275.6" y="30.4">MARK</text>
<text x="287.4" y="30.4">QTY</text>
<text x="288.6" y="35.5">ONE</text>
<text x="298" y="30.4">MARK</text>
<text x="311" y="30.4">QTY</text>
<text x="319.3" y="35.5">BEAM</text>
<text x="328.7" y="30.4">DESCRIPTION</text>
<text x="353" y="30.4">FT</text>
<text x="360.3" y="30.4">IN</text>
<text x="370.1" y="35.5">PNT</text>
<text x="397.8" y="30.4">WEIGHT</text>
<text x="402" y="35.5">284</text>
<text x="409.6" y="30.4">WEIGHT</text>
<text x="412.6" y="35.5">284</text>
<text x="290.9" y="40.2">1</text>
<text x="294.5" y="40.2">06B1030</text>
<text x="315.8" y="40.2">1</text>
<text x="319.3" y="40.2">W12x16</text>
<text x="354.9" y="40.2">15</text>
<text x="358.9" y="40.2">1</text>
<text x="370.1" y="40.2">B2E A992</text>
<text x="402" y="40.2">242</text>
<text x="412.6" y="40.2">242</text>
<text x="290.9" y="45">4</text>
<text x="294.5" y="45">a353</text>
<text x="315.8" y="45">4</text>
<text x="319.3" y="45">L4x4x</text>
<text x="356" y="45">0</text>
<text x="358.9" y="45">9</text>
<text x="370.1" y="45">A36</text>
<text x="403.2" y="45">10</text>
<text x="413.8" y="45">38</text>
<text x="290.9" y="49.7">6</text>
<text x="315.8" y="49.7">6</text>
<text x="322.2" y="49.7">DiaF1852N</text>
<text x="356" y="49.7">0</text>
<text x="358.9" y="49.7">2</text>
<text x="404.3" y="49.7">1</text>
<text x="415" y="49.7">4</text>
<text x="319.3" y="59.3">FIELDBOLTS</text>
<text x="290.9" y="64">6</text>
<text x="322.2" y="64">DiaF1852N</text>
<text x="356" y="64">0</text>
<text x="358.9" y="64">2</text>
<text x="290.9" y="68.8">6</text>
<text x="322.2" y="68.8">DiaF1852N</text>
<text x="356" y="68.8">0</text>
<text x="358.9" y="68.8">2</text>
<text x="325.3" y="163.4">FOR SHOP USE :</text>
<text x="383.7" y="163.4">QUALITY CONTROL</text>
<text x="391.4" y="167.8">CHECK</text>
</g>
<g font-size="3.1">
<text x="360" y="39.4">5/</text>
<text x="361.4" y="40.5">16</text>
<text x="324.6" y="44.1">1/</text>
<text x="326" y="45.3">2</text>
<text x="319.3" y="48.9">3/</text>
<text x="320.7" y="50">4</text>
<text x="360" y="48.9">1/</text>
<text x="361.4" y="50">4</text>
<text x="319.3" y="63.2">3/</text>
<text x="320.7" y="64.3">4</text>
<text x="360" y="63.2">1/</text>
<text x="361.4" y="64.3">4</text>
<text x="319.3" y="68">3/</text>
<text x="320.7" y="69.1">4</text>
<text x="336.2" y="167.4">INITIAL</text>
<text x="350" y="167.1">HOURS</text>
<text x="364.6" y="167.2">DATE</text>
<text x="325.2" y="171.3">CUT</text>
<text x="399.8" y="172.8">DIMENSIONAL</text>
<text x="325.1" y="175.8">VISUAL</text>
<text x="399.8" y="177.9">VISUAL</text>
<text x="325.5" y="180">DATE</text>
<text x="325.7" y="184.4">DATE</text>
<text x="399.8" y="183.1">DATE</text>
<text x="346" y="215">MISCELLANEOUS METALS FABRICATORAND ERECTORS</text>
<text x="346" y="218.6">623 BAUMGARDNER ROAD, LANCASTER, PA17603</text>
<text x="346" y="225.8">WWW.STEELFABENTERPRISES.COM</text>
<text x="346" y="222.2">TEL. (717)464-0330</text>
<text x="378.3" y="222.2">FAX (717)464-9464</text>
<text x="324.7" y="230.5">PROJECT OWNER : CK CAPITAL, LLC</text>
<text x="208.8" y="238.8">ALL RE-ENTRANT CUT</text>
<text x="324.7" y="235.1">PROJECT DESCRIPTION : CLEVELAND BROTHERS-MILESBURG</text>
<text x="324.9" y="239.5">PROJECTADDRESS : 1025N. EAGLE VALLY ROAD, HOWARD, PA16841</text>
<text x="208.8" y="242.5">TO BE</text>
<text x="218.4" y="242.5">&quot; RADIUSED (U.N.O)</text>
<text x="242.9" y="245.3">REV#</text>
<text x="252.7" y="245.3">DWN BY</text>
<text x="278.1" y="245.3">DESCRIPTION</text>
<text x="313.5" y="245.3">DATE</text>
<text x="324.9" y="244.2">CONTRACTOR : KINSLEY CONSTRUCTION, INC.</text>
<text x="208.5" y="247">WELDS : E70XX</text>
<text x="208.7" y="251.7">HOLES :</text>
<text x="224.2" y="251.8">&quot; DIA(U.N.O)</text>
<text x="242.9" y="249.9">A</text>
<text x="252.7" y="249.9">GSV</text>
<text x="264.9" y="249.9">ISSUED FORAPPROVAL</text>
<text x="309" y="249.9">Jun 11</text>
<text x="315.5" y="249.9">2025</text>
<text x="325.1" y="250">DRAWN BY : BAS</text>
<text x="358.2" y="250.5">DATE : 06-07-2025</text>
<text x="379.3" y="248.9">PROJ.</text>
<text x="407.2" y="250.5">REV #</text>
<text x="208.7" y="256.3">MAT'L :</text>
<text x="219.3" y="256.4">A36 (U.N.O)</text>
<text x="242.9" y="253.8">0</text>
<text x="252.7" y="253.8">GSV</text>
<text x="264.9" y="253.8">ISSUED FOR FABRICATION</text>
<text x="309" y="253.8">Jul 28</text>
<text x="315" y="253.8">2025</text>
<text x="325" y="257.6">CHECKED BY : GSV</text>
<text x="358.3" y="257.7">DATE : 06-09-2025</text>
<text x="379.3" y="252.5">NO. :</text>
<text x="379.5" y="255.9">DWG</text>
<text x="410.6" y="255.5">0</text>
<text x="208.6" y="260.7">CLEAN : SSPC-SP3</text>
<text x="324.9" y="262.9">DWG DESCRIPTION :</text>
<text x="350.4" y="263">BEAM DETAIL</text>
<text x="379.5" y="259.5">NO. :</text>
<text x="208.9" y="265">PAINT : SHOP PRIMER</text>
</g>
<g font-size="2.7">
<text x="336.1" y="189">THE INFORMATION NOTED HEREON THIS DRAWING IS THE</text>
<text x="336.1" y="195.4">NOTED BE USED WITHOUT WRITTEN CONSENT.</text>
<text x="336.1" y="192.2">PROPERTY OF STEEL FAB ENTERPRISES, INC.AND SHALL</text>
</g>
<g font-size="2.6">
<text x="215.9" y="241.8">1/</text>
<text x="217.4" y="242.7">2</text>
<text x="219.3" y="251.1">13/</text>
<text x="222" y="252.1">16</text>
</g>
<g font-size="2.5">
<text x="11.7" y="237.1" transform="rotate(-90 11.7 237.1)">03:32:43</text>
<text x="11.8" y="244.4" transform="rotate(-90 11.8 244.4)">2025</text>
<text x="11.8" y="250.1" transform="rotate(-90 11.8 250.1)">Jul 29</text>
<text x="11.9" y="265.8" transform="rotate(-90 11.9 265.8)">PRINTED ON</text>
</g>
</svg>
